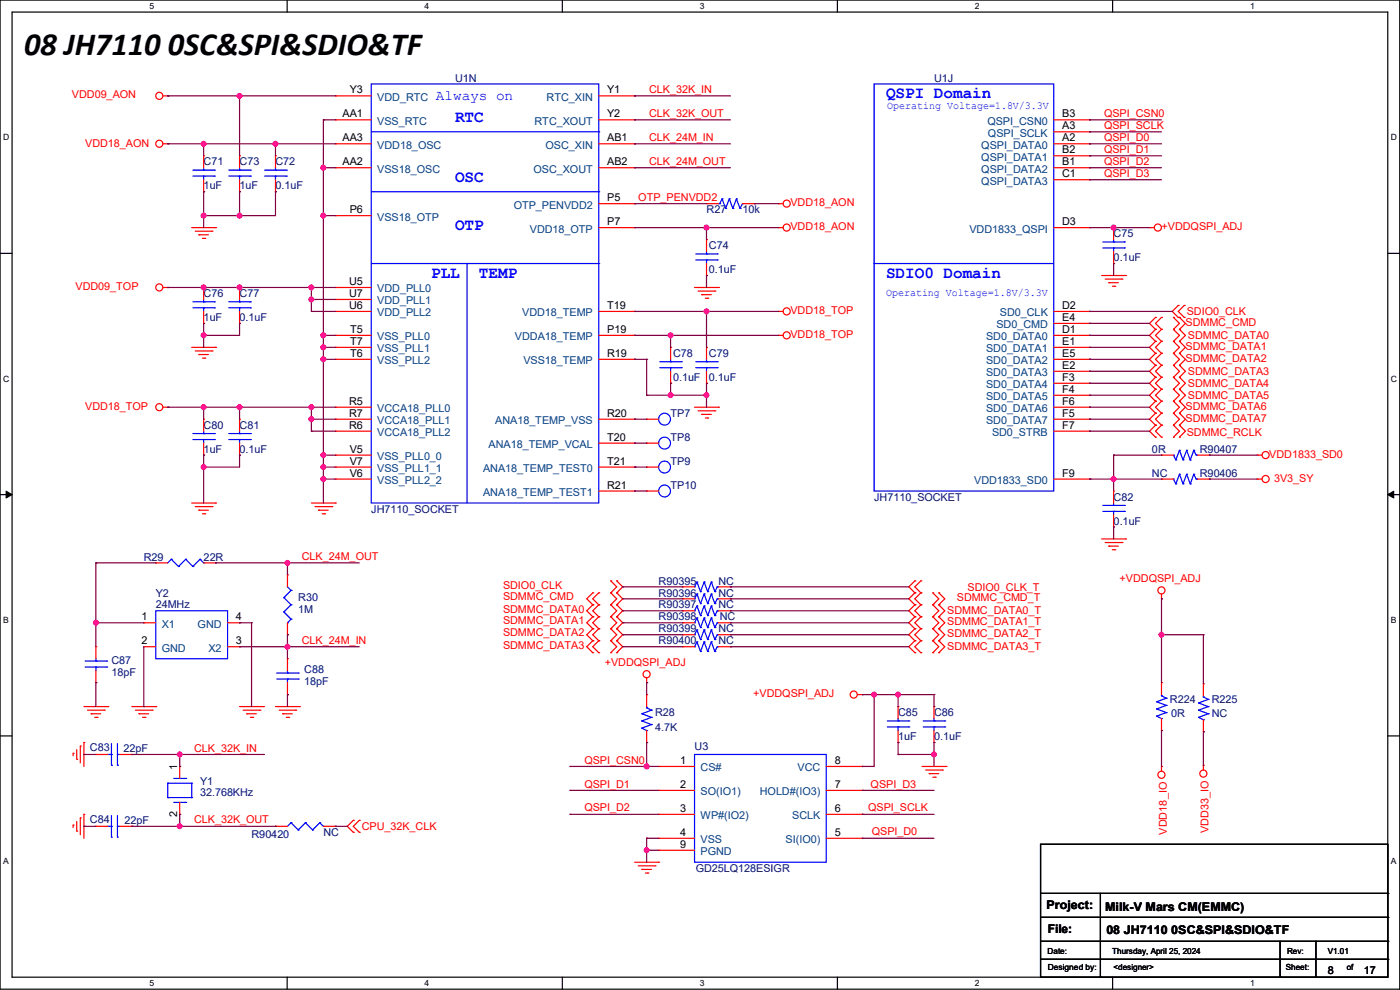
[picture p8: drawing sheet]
<svg xmlns="http://www.w3.org/2000/svg" width="297mm" height="210mm" viewBox="0 0 297 210" stroke-linecap="round" stroke-linejoin="round" font-family="sans-serif">
<path d="M0 0h296.9v209.8h-296.9zM2.6 2.6h291.8v204.7h-291.8z" fill="none" stroke="#000" stroke-width=".25"/>
<g fill="#fff">
<path d="M31.7 .3h1v2h-1z"/>
<path d="M31.7 207.5h1v2.1h-1z"/>
</g>
<path d="M60.9 0v2.6M60.9 207.3v2.5" fill="none" stroke="#000" stroke-width=".25"/>
<g fill="#fff">
<path d="M90.1 .3h1v2h-1z"/>
<path d="M90.1 207.5h1v2.1h-1z"/>
</g>
<path d="M119.3 0v2.6M119.3 207.3v2.5" fill="none" stroke="#000" stroke-width=".25"/>
<g fill="#fff">
<path d="M148.5 .3h1v2h-1z"/>
<path d="M148.5 207.5h1v2.1h-1z"/>
</g>
<path d="M177.7 0v2.6M177.7 207.3v2.5" fill="none" stroke="#000" stroke-width=".25"/>
<g fill="#fff">
<path d="M206.8 .3h1v2h-1z"/>
<path d="M206.8 207.5h1v2.1h-1z"/>
</g>
<path d="M236 0v2.6M236 207.3v2.5" fill="none" stroke="#000" stroke-width=".25"/>
<g fill="#fff">
<path d="M265.2 .3h1v2h-1z"/>
<path d="M265.2 207.5h1v2.1h-1z"/>
<path d="M.7 28.2h1.2v2h-1.2z"/>
<path d="M295 28.2h1.3v2h-1.3z"/>
<path d="M.7 79.3h1.2v2.1h-1.2z"/>
<path d="M295 79.3h1.3v2.1h-1.3z"/>
</g>
<path d="M0 53.7h2.6M294.4 53.7h2.5" fill="none" stroke="#000" stroke-width=".25"/>
<g fill="#fff">
<path d="M.7 130.5h1.2v2h-1.2z"/>
<path d="M295 130.5h1.2v2h-1.2z"/>
</g>
<path d="M0 104.9h2.6M294.4 104.9h2.5" fill="none" stroke="#000" stroke-width=".25"/>
<path d="M1.3 104.2l1.3 .7-1.3 .7zM294.4 104.9l1.3-.7v1.4z" fill="#000" stroke="#000" stroke-width=".21"/>
<g fill="#fff">
<path d="M.7 181.7h1.2v2h-1.2z"/>
<path d="M295 181.7h1.2v2h-1.2z"/>
</g>
<g fill="none" stroke="#000" stroke-width=".25">
<path d="M0 156.1h2.6M294.4 156.1h2.5M220.7 179.1h73.7v28.2h-73.7zM220.7 189.5h73.7M220.7 194.6h73.7M220.7 199.7h73.7M233.4 189.5v17.8M271.5 199.7v7.6M279.2 199.7v7.6M294.4 189.5h.1M294.4 194.6h.1M294.4 199.7h.1"/>
<path d="M220.7 203.5h73.7M233.4 207.3h.1M271.5 207.3h.1M279.2 207.3h.1M294.4 203.5h.1"/>
</g>
<g fill="none" stroke="#f00" stroke-width=".25">
<path d="M34.6 20.3h1M34.6 30.5h1M35.6 20.3h.1M35.6 30.5h.1M43.2 33h.1M43.2 33v2.6M43.2 38.1v2.6M50.8 33h.1M50.8 33v2.6M50.8 38.1v2.6M58.4 33h.1M58.4 33v2.6"/>
<path d="M58.4 38.1v2.6M71.1 20.3h.1M71.1 25.4h.1M71.1 35.6h.1M71.1 30.5h.1M71.1 20.3h7.7M71.1 30.5h7.7M71.1 25.4h7.7M71.1 35.6h7.7M127 20.3h7.6M127 30.5h7.6M127 25.4h7.6"/>
<path d="M127 35.6h7.6M134.6 20.3h.1M134.6 25.4h.1M134.6 30.5h.1M134.6 35.6h.1M223.5 30.5h7.7M223.5 25.4h7.7M223.5 35.6h7.7M223.5 28h7.7M223.5 33h7.7M223.5 38.1h7.7M231.2 30.5h.1"/>
<path d="M231.2 28h.1M231.2 35.6h.1M231.2 33h.1M231.2 25.4h.1M231.2 38.1h.1M40.7 48.3h5M41.4 49h3.6M42.2 49.8h.1M42.2 49.8h2M42.9 50.6h.6M43.2 40.7h.1M43.5 50.6h.1"/>
<path d="M45 49h.1M45.7 48.3h.1M50.8 40.7h.1M58.4 40.7h.1M71.1 45.7h.1M71.1 45.7h7.7M127 48.3h7.6M127 43.2h7.6M134.6 43.2h.1M134.6 48.3h.1M149.9 43.2h.1M149.9 50.8h.1"/>
<path d="M149.9 58.4h.1M149.9 43.2h2.5M149.9 50.8v2.6M149.9 55.9v2.5M157.5 43.2h2.5M160 43.2h.1M165.1 48.3h.1M165.1 43.2h.1M165.1 48.3h1M165.1 43.2h1M223.5 48.3h7.7M231.2 48.3h.1"/>
<path d="M233.7 58.4h5.1M234.5 59.2h3.5M235.2 60h.1M235.2 60h2.1M236.2 48.3h.1M236.2 55.9h.1M236.2 48.3v2.5M236.2 53.4v2.5M238 59.2h.1M238.8 58.4h.1M243.9 48.3h.1M243.9 48.3h1"/>
<path d="M34.6 61h1M35.6 61h.1M40.7 73.7h5M41.4 74.4h3.6M42.2 75.2h.1M42.2 75.2h2M42.9 76h.6M43.2 61h.1M43.2 68.6h.1M43.2 61v2.5M43.2 66.1v2.5M43.5 76h.1"/>
<path d="M45 74.4h.1M45.7 73.7h.1M50.8 61h.1M50.8 68.6h.1M50.8 61v2.5M50.8 66.1v2.5M71.1 71.1h.1M71.1 76.2h.1M71.1 73.7h.1M71.1 61h.1M71.1 66.1h.1M71.1 63.5h.1"/>
<path d="M71.1 61h7.7M71.1 73.7h7.7M71.1 71.1h7.7M71.1 66.1h7.7M71.1 76.2h7.7M71.1 63.5h7.7M127 71.1h7.6M127 66.1h7.6M127 76.2h7.6M134.6 71.1h.1M134.6 76.2h.1M134.6 66.1h.1"/>
<path d="M142.3 73.7h.1M142.3 73.7v2.5M142.3 78.8v2.5M147.3 61h5.1M148.1 61.7h3.6M148.9 62.5h.1M148.9 62.5h2M149.6 63.3h.5M149.9 73.7h.1M149.9 73.7v2.5M149.9 78.8v2.5M150.1 63.3h.1"/>
<path d="M151.7 61.7h.1M152.4 61h.1M165.1 71.1h.1M165.1 66.1h.1M165.1 71.1h1M165.1 66.1h1M223.5 73.7h7.7M223.5 71.1h7.7M223.5 66.1h7.7M223.5 76.2h7.7M223.5 78.8h7.7M223.5 68.6h7.7"/>
<path d="M231.2 71.1h.1M231.2 66.1h.1M231.2 73.7h.1M231.2 78.8h.1M231.2 68.6h.1M231.2 76.2h.1M236 60.7h.5M236.5 60.7h.1M245.1 69.9h.1M245.1 72.4h.1M245.1 75h.1M245.1 77.5h.1"/>
<path d="M245.1 67.3h.1M245.1 69.9l-1.2 1.2 1.2 1.3M245.1 77.5l-1.2 1.3 1.2 1.2M245.1 72.4l-1.2 1.3 1.2 1.3M245.1 75l-1.2 1.2 1.2 1.3M245.1 67.3l-1.2 1.3 1.2 1.3M246.4 72.4h.1M246.4 69.9h.1M246.4 75h.1M246.4 77.5h.1M246.4 67.3h.1M246.4 69.9l-1.3 1.2 1.3 1.3"/>
<path d="M246.4 75l-1.3 1.2 1.3 1.3M246.4 72.4l-1.3 1.3 1.3 1.3M246.4 77.5l-1.3 1.3 1.3 1.2M246.4 67.3l-1.3 1.3 1.3 1.3M248.9 72.4h.1M248.9 69.9h.1M248.9 75h.1M248.9 77.5h.1M248.9 67.3h.1M248.9 75l1.3 1.2-1.3 1.3M248.9 69.9l1.3 1.2-1.3 1.3M248.9 77.5l1.3 1.3-1.3 1.2"/>
<path d="M248.9 67.3l1.3 1.3-1.3 1.3M248.9 72.4l1.3 1.3-1.3 1.3M250 67.3h.1M250 64.8h.1M250 64.8l-1.3 1.3 1.3 1.2M250.2 72.4h.1M250.2 69.9h.1M250.2 75h.1M250.2 77.5h.1M250.2 67.3h.1M250.2 77.5l1.3 1.3-1.3 1.2M250.2 69.9l1.3 1.2-1.3 1.3"/>
<path d="M250.2 72.4l1.3 1.3-1.3 1.3M250.2 67.3l1.3 1.3-1.3 1.3M250.2 75l1.3 1.2-1.3 1.3M251.2 64.8h.1M251.2 67.3h.1M251.2 64.8l-1.2 1.3 1.2 1.2M34.6 86.4h1M35.6 86.4h.1M43.2 88.9h.1M43.2 96.5h.1M43.2 88.9v2.6M43.2 94v2.5"/>
<path d="M50.8 88.9h.1M50.8 96.5h.1M50.8 88.9v2.6M50.8 94v2.5M71.1 86.4h.1M71.1 91.5h.1M71.1 88.9h.1M71.1 96.5h.1M71.1 99.1h.1M71.1 86.4h7.7M71.1 96.5h7.7M71.1 91.5h7.7"/>
<path d="M71.1 88.9h7.7M71.1 99.1h7.7M127 88.9h7.6M127 94h7.6M127 99.1h7.6M134.6 88.9h.1M134.6 94h.1M134.6 99.1h.1M137.2 94h.1M137.2 99.1h.1M137.2 88.9h.1M137.2 88.9h2.5"/>
<path d="M137.2 94h2.5M137.2 99.1h2.5M142.3 81.3h.1M147.3 86.4h5.1M148.1 87.1h3.6M148.9 87.9h.1M148.9 87.9h2M149.6 88.7h.5M149.9 81.3h.1M150.1 88.7h.1M151.7 87.1h.1M152.4 86.4h.1"/>
<path d="M223.5 86.4h7.7M223.5 91.5h7.7M223.5 88.9h7.7M223.5 81.3h7.7M223.5 83.8h7.7M231.2 81.3h.1M231.2 83.8h.1M231.2 88.9h.1M231.2 86.4h.1M231.2 91.5h.1M245.1 82.6h.1M245.1 85.1h.1"/>
<path d="M245.1 80h.1M245.1 87.7h.1M245.1 90.2h.1M245.1 92.7h.1M245.1 80l-1.2 1.3 1.2 1.3M245.1 82.6l-1.2 1.2 1.2 1.3M245.1 90.2l-1.2 1.3 1.2 1.2M245.1 87.7l-1.2 1.2 1.2 1.3M245.1 85.1l-1.2 1.3 1.2 1.3M246.4 85.1h.1M246.4 82.6h.1M246.4 80h.1"/>
<path d="M246.4 87.7h.1M246.4 90.2h.1M246.4 92.7h.1M246.4 96.5h.1M246.4 96.5h2.5M246.4 80l-1.3 1.3 1.3 1.3M246.4 82.6l-1.3 1.2 1.3 1.3M246.4 87.7l-1.3 1.2 1.3 1.3M246.4 85.1l-1.3 1.3 1.3 1.3M246.4 90.2l-1.3 1.3 1.3 1.2M248.9 85.1h.1M248.9 82.6h.1"/>
<path d="M248.9 80h.1M248.9 87.7h.1M248.9 90.2h.1M248.9 92.7h.1M248.9 80l1.3 1.3-1.3 1.3M248.9 87.7l1.3 1.2-1.3 1.3M248.9 82.6l1.3 1.2-1.3 1.3M248.9 85.1l1.3 1.3-1.3 1.3M248.9 90.2l1.3 1.3-1.3 1.2M250.2 85.1h.1M250.2 82.6h.1M250.2 80h.1"/>
<path d="M250.2 87.7h.1M250.2 90.2h.1M250.2 92.7h.1M250.2 80l1.3 1.3-1.3 1.3M250.2 82.6l1.3 1.2-1.3 1.3M250.2 90.2l1.3 1.3-1.3 1.2M250.2 87.7l1.3 1.2-1.3 1.3M250.2 85.1l1.3 1.3-1.3 1.3M254 96.5h2.6M256.6 96.5h.1M266.7 96.5h.1M266.7 96.5h1"/>
<path d="M33 119.4h.1M33 119.4h2.6M40.7 106.7h5M41.4 107.5h3.6M42.2 108.2h.1M42.2 108.2h2M42.9 109h.6M43.2 119.4h2.5M43.5 109h.1M45 107.5h.1M45.7 106.7h.1M45.7 119.4h.1"/>
<path d="M66.1 106.7h5M66.8 107.5h3.6M67.6 108.2h.1M67.6 108.2h2M68.3 109h.6M68.9 109h.1M70.4 107.5h.1M71.1 106.7h.1M71.1 101.6h.1M71.1 101.6h7.7M127 104.2h7.6M134.6 104.2h.1"/>
<path d="M137.2 104.2h.1M137.2 104.2h2.5M223.5 101.6h7.7M231.2 101.6h.1M233.7 114.3h5.1M234.5 115.1h3.5M235.2 115.8h.1M235.2 115.8h2.1M236 116.6h.5M236.2 104.2h.1M236.2 111.8h.1M236.2 104.2v2.5"/>
<path d="M236.2 109.2v2.6M236.5 116.6h.1M238 115.1h.1M238.8 114.3h.1M246.4 101.6h.1M246.4 101.6h2.5M254 101.6h2.6M256.6 101.6h.1M266.7 101.6h.1M266.7 101.6h1M20.3 137.2h.1M20.3 137.2v2.5"/>
<path d="M30.5 132.1h.1M30.5 137.2h.1M30.5 132.1h2.5M30.5 137.2h2.5M48.3 132.1h2.5M48.3 137.2h2.5M50.8 137.2h.1M50.8 132.1h.1M61 139.7h.1M61 121.9h.1M61 134.6h.1M61 121.9v2.6"/>
<path d="M61 132.1v2.5M61 139.7v2.6M125.8 130.8h.1M125.8 128.3h.1M125.8 133.4h.1M125.8 135.9h.1M125.8 138.5h.1M125.8 125.8h.1M125.8 130.8l-1.3 1.3 1.3 1.3M125.8 135.9l-1.3 1.3 1.3 1.3M125.8 128.3l-1.3 1.3 1.3 1.2M125.8 125.8l-1.3 1.2 1.3 1.3"/>
<path d="M125.8 133.4l-1.3 1.2 1.3 1.3M127 130.8h.1M127 128.3h.1M127 133.4h.1M127 135.9h.1M127 138.5h.1M127 125.8h.1M127 128.3l-1.2 1.3 1.2 1.2M127 133.4l-1.2 1.2 1.2 1.3M127 135.9l-1.2 1.3 1.2 1.3M127 125.8l-1.2 1.2 1.2 1.3M127 130.8l-1.2 1.3 1.2 1.3"/>
<path d="M129.6 123.2h.1M129.6 125.8h.1M129.6 130.8h.1M129.6 128.3h.1M129.6 133.4h.1M129.6 135.9h.1M129.6 138.5h.1M129.6 123.2l1.2 1.3-1.2 1.3M129.6 128.3l1.2 1.3-1.2 1.2M129.6 133.4l1.2 1.2-1.2 1.3M129.6 130.8l1.2 1.3-1.2 1.3M129.6 125.8l1.2 1.2-1.2 1.3"/>
<path d="M129.6 135.9l1.2 1.3-1.2 1.3M130.8 125.8h.1M130.8 123.2h.1M130.8 128.3h.1M130.8 130.8h.1M130.8 133.4h.1M130.8 135.9h.1M130.8 138.5h.1M130.8 123.2l1.3 1.3-1.3 1.3M130.8 128.3l1.3 1.3-1.3 1.2M130.8 130.8l1.3 1.3-1.3 1.3M130.8 133.4l1.3 1.2-1.3 1.3"/>
<path d="M130.8 125.8l1.3 1.2-1.3 1.3M130.8 135.9l1.3 1.3-1.3 1.3M144.8 134.6h.1M144.8 129.6h.1M144.8 124.5h.1M144.8 137.2h.1M144.8 132.1h.1M144.8 127h.1M144.8 134.6h2.5M144.8 129.6h2.5M144.8 124.5h2.5M144.8 132.1h2.5"/>
<path d="M144.8 137.2h2.5M144.8 127h2.5M152.4 134.6h2.6M152.4 129.6h2.6M152.4 124.5h2.6M152.4 132.1h2.6M152.4 137.2h2.6M152.4 127h2.6M155 134.6h.1M155 129.6h.1M155 124.5h.1M155 137.2h.1"/>
<path d="M155 132.1h.1M155 127h.1M194.1 123.2h.1M194.1 125.8h.1M194.1 128.3h.1M194.1 130.8h.1M194.1 133.4h.1M194.1 135.9h.1M194.1 138.5h.1M194.1 123.2l-1.3 1.3 1.3 1.3M194.1 128.3l-1.3 1.3 1.3 1.2M194.1 135.9l-1.3 1.3 1.3 1.3"/>
<path d="M194.1 130.8l-1.3 1.3 1.3 1.3M194.1 133.4l-1.3 1.2 1.3 1.3M194.1 125.8l-1.3 1.2 1.3 1.3M195.3 125.8h.1M195.3 123.2h.1M195.3 130.8h.1M195.3 128.3h.1M195.3 133.4h.1M195.3 135.9h.1M195.3 138.5h.1M195.3 123.2l-1.2 1.3 1.2 1.3M195.3 128.3l-1.2 1.3 1.2 1.2"/>
<path d="M195.3 133.4l-1.2 1.2 1.2 1.3M195.3 130.8l-1.2 1.3 1.2 1.3M195.3 135.9l-1.2 1.3 1.2 1.3M195.3 125.8l-1.2 1.2 1.2 1.3M197.9 130.8h.1M197.9 128.3h.1M197.9 133.4h.1M197.9 135.9h.1M197.9 138.5h.1M197.9 125.8h.1M197.9 128.3l1.3 1.3-1.3 1.2M197.9 133.4l1.3 1.2-1.3 1.3"/>
<path d="M197.9 135.9l1.3 1.3-1.3 1.3M197.9 125.8l1.3 1.2-1.3 1.3M197.9 130.8l1.3 1.3-1.3 1.3M199.2 130.8h.1M199.2 128.3h.1M199.2 133.4h.1M199.2 135.9h.1M199.2 138.5h.1M199.2 125.8h.1M199.2 130.8l1.2 1.3-1.2 1.3M199.2 135.9l1.2 1.3-1.2 1.3M199.2 128.3l1.2 1.3-1.2 1.2"/>
<path d="M199.2 125.8l1.2 1.2-1.2 1.3M199.2 133.4l1.2 1.2-1.2 1.3M246.4 127h.1M246.4 126v1M15.5 159.8h.1M15.5 159.8v.5M16.3 159v2.1M17 158.3h.1M17 158.3v3.5M17.8 157.5h.1M17.8 149.9h5.1M17.8 157.5v5.1"/>
<path d="M18.6 150.6h3.5M19.3 151.4h.1M19.3 151.4h2.1M20.1 152.2h.5M20.3 144.8h.1M20.3 142.3v2.5M20.6 152.2h.1M22.1 150.6h.1M22.9 149.9h.1M28 149.9h5M28.7 150.6h3.6M29.5 151.4h.1"/>
<path d="M29.5 151.4h2M30.2 152.2h.6M30.8 152.2h.1M32.3 150.6h.1M33 149.9h.1M50.8 149.9h5.1M51.6 150.6h3.5M52.3 151.4h.1M52.3 151.4h2.1M53.1 152.2h.5M53.6 152.2h.1M55.1 150.6h.1"/>
<path d="M55.9 149.9h.1M58.4 149.9h5.1M59.2 150.6h3.6M60 151.4h.1M60 151.4h2M60.7 152.2h.5M61 147.3h.1M61 144.8v2.5M61.2 152.2h.1M62.8 150.6h.1M63.5 149.9h.1M137.2 144.8h.1"/>
<path d="M137.2 157.5h.1M137.2 147.3h.1M137.2 143.8v1M137.2 147.3v2.6M137.2 155v2.5M181.9 147.3h1M182.9 147.3h.1M190.5 149.9h.1M190.5 157.5h.1M190.5 149.9v2.5M190.5 155v2.5M198.1 149.9h.1"/>
<path d="M198.1 157.5h.1M198.1 149.9v2.5M198.1 155v2.5M246.4 155h.1M246.4 144.8h.1M246.4 144.8v2.5M246.4 152.4v2.6M255.3 155.2h.1M255.3 145.1h.1M255.3 145.1v2.5M255.3 152.7v2.5M15.5 175h.1"/>
<path d="M15.5 175v.5M16.3 161.1h.1M16.3 176.3h.1M16.3 174.3v2M17 173.5h.1M17 173.5v3.6M17.8 172.7h.1M17.8 172.7v5.1M20.3 160h.1M20.3 175.3h.1M20.3 160h2.6M20.3 175.3h2.6"/>
<path d="M25.4 160h2.6M25.4 175.3h2.6M28 160h.1M28 175.3h.1M38.1 162.6h.1M38.1 172.7h.1M38.1 162.6v2.5M38.1 170.2v2.5M58.4 175.3h.1M58.4 175.3h2.6M68.6 175.3h2.5M71.1 175.3h.1"/>
<path d="M75 176.6h.1M75 174h.1M75 174l-1.3 1.3 1.3 1.3M76.2 174h.1M76.2 176.6h.1M76.2 174l-1.2 1.3 1.2 1.3M139.7 162.6h.1M139.7 167.7h.1M139.7 172.7h.1M139.7 177.8h.1M139.7 162.6h7.6M139.7 167.7h7.6"/>
<path d="M139.7 172.7h7.6M139.7 177.8h7.6M175.3 162.6h7.6M175.3 167.7h7.6M175.3 172.7h7.6M175.3 177.8h7.6M182.9 177.8h.1M182.9 172.7h.1M182.9 167.7h.1M182.9 162.6h.1M195.6 162.6h5.1M196.4 163.3h3.5"/>
<path d="M197.1 164.1h.1M197.1 164.1h2.1M197.9 164.9h.5M198.4 164.9h.1M199.9 163.3h.1M200.7 162.6h.1M246.4 162.6h.1M246.4 162.6v1M255.3 162.3h.1M255.3 162.3v1M134.6 182.9h5.1M135.4 183.7h3.6"/>
<path d="M136.2 184.4h.1M136.2 184.4h2M136.9 185.2h.5M137.4 185.2h.1M139 183.7h.1M139.7 182.9h.1M139.7 180.4h.1M139.7 180.4h7.6"/>
<circle cx="33.8" cy="20.3" r=".75"/>
<circle cx="33.8" cy="30.5" r=".75"/>
<circle cx="166.9" cy="48.3" r=".75"/>
<circle cx="166.9" cy="43.2" r=".75"/>
<circle cx="245.6" cy="48.3" r=".75"/>
<circle cx="33.8" cy="61" r=".75"/>
<circle cx="166.9" cy="66.1" r=".75"/>
<circle cx="166.9" cy="71.1" r=".75"/>
<circle cx="33.8" cy="86.4" r=".75"/>
<circle cx="268.5" cy="96.5" r=".75"/>
<circle cx="268.5" cy="101.6" r=".75"/>
<circle cx="246.4" cy="125.2" r=".75"/>
<circle cx="137.2" cy="143" r=".75"/>
<circle cx="181.1" cy="147.3" r=".75"/>
<circle cx="246.4" cy="164.3" r=".75"/>
<circle cx="255.3" cy="164.1" r=".75"/>
</g>
<g fill="none" stroke="#00f" stroke-width=".25">
<path d="M78.8 17.8h48.2v88.9h-48.2zM185.4 17.8h38.1v86.4h-38.1zM40.9 37.4h4.6M40.9 36.1h4.6M43.2 36.1h.1M43.2 37.4h.1M43.2 35.6v.5M43.2 37.4v.7M45.5 37.4h.1M45.5 36.1h.1M48.5 37.4h4.6M48.5 36.1h4.6"/>
<path d="M50.8 36.1h.1M50.8 37.4h.1M50.8 35.6v.5M50.8 37.4v.7M53.1 37.4h.1M53.1 36.1h.1M56.2 37.4h4.5M56.2 36.1h4.5M58.4 36.1h.1M58.4 37.4h.1M58.4 35.6v.5M58.4 37.4v.7"/>
<path d="M60.7 37.4h.1M60.7 36.1h.1M78.8 28h48.2M127 28h.1M78.8 40.7h48.2M78.8 55.9h48.2M99.1 55.9h.1M99.1 55.9v50.8M127 40.7h.1M127 55.9h.1M147.6 55.1h4.6M147.6 53.9h4.6"/>
<path d="M149.9 53.9h.1M149.9 55.1h.1M149.9 53.4v.5M149.9 55.1v.8M152.2 55.1h.1M152.2 53.9h.1M152.4 43.2h.3M152.7 43.2h.1M153.2 42.2h.1M153.2 42.2l-.5 1M153.2 42.2l.7 2M153.9 44.2h.1"/>
<path d="M154.7 42.2h.1M154.7 42.2l-.8 2M154.7 42.2l.8 2M155.5 44.2h.1M156.2 42.2h.1M156.2 42.2l-.7 2M156.2 42.2l.8 2M157 44.2h.1M157.5 43.2h.1M157.5 43.2l-.5 1M185.4 55.9h.1M185.4 55.9h38.1"/>
<path d="M234 52.6h4.5M234 51.3h4.5M236.2 51.3h.1M236.2 52.6h.1M236.2 50.8v.5M236.2 52.6v.8M238.5 52.6h.1M238.5 51.3h.1M40.9 65.3h4.6M40.9 64h4.6M43.2 64h.1M43.2 65.3h.1"/>
<path d="M43.2 63.5v.5M43.2 65.3v.8M45.5 65.3h.1M45.5 64h.1M48.5 65.3h4.6M48.5 64h4.6M50.8 64h.1M50.8 65.3h.1M50.8 63.5v.5M50.8 65.3v.8M53.1 65.3h.1M53.1 64h.1"/>
<path d="M140 78h4.5M140 76.7h4.5M142.3 76.7h.1M142.3 78h.1M142.3 76.2v.5M142.3 78v.8M144.5 78h.1M144.5 76.7h.1M147.6 78h4.6M147.6 76.7h4.6M149.9 76.7h.1M149.9 78h.1"/>
<path d="M149.9 76.2v.5M149.9 78v.8M152.2 78h.1M152.2 76.7h.1M40.9 93.2h4.6M40.9 92h4.6M43.2 92h.1M43.2 93.2h.1M43.2 91.5v.5M43.2 93.2v.8M45.5 93.2h.1M45.5 92h.1"/>
<path d="M48.5 93.2h4.6M48.5 92h4.6M50.8 92h.1M50.8 93.2h.1M50.8 91.5v.5M50.8 93.2v.8M53.1 93.2h.1M53.1 92h.1M248.9 96.5h.1M248.9 96.5l.5 1.1M249.4 97.6h.1M250.2 95.5h.1"/>
<path d="M250.2 95.5l.8 2.1M250.2 95.5l-.8 2.1M251 97.6h.1M251.7 95.5h.1M251.7 95.5l.8 2.1M251.7 95.5l-.7 2.1M252.5 97.6h.1M253.3 95.5h.1M253.3 95.5l.5 1M253.3 95.5l-.8 2.1M253.8 96.5h.1M253.8 96.5h.2"/>
<path d="M36.3 118.6h.1M36.3 118.6l-.7 .8M36.3 118.6l1.6 1.6M39.4 118.6h.1M39.4 118.6l-1.5 1.6M39.4 118.6l1.5 1.6M42.4 118.6h.1M42.4 118.6l-1.5 1.6M42.4 118.6l.8 .8M43.2 119.4h.1M234 108.5h4.5M234 107.2h4.5"/>
<path d="M236.2 107.2h.1M236.2 108.5h.1M236.2 106.7v.5M236.2 108.5v.7M238.5 108.5h.1M238.5 107.2h.1M248.9 101.6h.1M248.9 101.6l.5 1M249.4 102.6h.1M250.2 100.6h.1M250.2 100.6l.8 2M250.2 100.6l-.8 2"/>
<path d="M251 102.6h.1M251.7 100.6h.1M251.7 100.6l.8 2M251.7 100.6l-.7 2M252.5 102.6h.1M253.3 100.6h.1M253.3 100.6l.5 1M253.3 100.6l-.8 2M253.8 101.6h.1M253.8 101.6h.2M20.3 139.7v.5M33 129.6h15.3v10.1h-15.3z"/>
<path d="M37.9 120.2h.1M40.9 120.2h.1M60.2 126.8h.1M60.2 129.8h.1M60.2 126.8l1.5 1.5M60.2 129.8l1.5 1.5M61 132.1h.1M61 124.5l.7 .7M61.7 125.2h.1M61.7 128.3h.1M61.7 131.3h.1M61.7 125.2l-1.5 1.6"/>
<path d="M61.7 128.3l-1.5 1.5M61.7 131.3l-.7 .8M147.3 134.6h.1M147.3 129.6h.1M147.3 124.5h.1M147.3 137.2h.1M147.3 132.1h.1M147.3 127h.1M147.8 133.6h.1M147.8 128.5h.1M147.8 123.5h.1M147.8 136.2h.1"/>
<path d="M147.8 131.1h.1M147.8 126h.1M147.8 133.6l.8 2.1M147.8 133.6l-.5 1M147.8 128.5l.8 2.1M147.8 128.5l-.5 1.1M147.8 123.5l.8 2M147.8 123.5l-.5 1M147.8 136.2l.8 2M147.8 136.2l-.5 1M147.8 131.1l.8 2M147.8 131.1l-.5 1"/>
<path d="M147.8 126l.8 2M147.8 126l-.5 1M148.6 135.7h.1M148.6 130.6h.1M148.6 125.5h.1M148.6 138.2h.1M148.6 133.1h.1M148.6 128h.1M149.4 133.6h.1M149.4 128.5h.1M149.4 123.5h.1M149.4 136.2h.1"/>
<path d="M149.4 131.1h.1M149.4 126h.1M149.4 133.6l.7 2.1M149.4 133.6l-.8 2.1M149.4 128.5l.7 2.1M149.4 128.5l-.8 2.1M149.4 123.5l.7 2M149.4 123.5l-.8 2M149.4 136.2l.7 2M149.4 136.2l-.8 2M149.4 131.1l.7 2M149.4 131.1l-.8 2"/>
<path d="M149.4 126l.7 2M149.4 126l-.8 2M150.1 135.7h.1M150.1 130.6h.1M150.1 125.5h.1M150.1 138.2h.1M150.1 133.1h.1M150.1 128h.1M150.9 133.6h.1M150.9 128.5h.1M150.9 123.5h.1M150.9 136.2h.1"/>
<path d="M150.9 131.1h.1M150.9 126h.1M150.9 133.6l.8 2.1M150.9 133.6l-.8 2.1M150.9 128.5l.8 2.1M150.9 128.5l-.8 2.1M150.9 123.5l.8 2M150.9 123.5l-.8 2M150.9 136.2l.8 2M150.9 136.2l-.8 2M150.9 131.1l.8 2M150.9 131.1l-.8 2"/>
<path d="M150.9 126l.8 2M150.9 126l-.8 2M151.7 135.7h.1M151.7 130.6h.1M151.7 125.5h.1M151.7 138.2h.1M151.7 133.1h.1M151.7 128h.1M152.2 134.6h.1M152.2 129.6h.1M152.2 124.5h.1M152.2 137.2h.1"/>
<path d="M152.2 132.1h.1M152.2 127h.1M152.2 134.6l-.5 1.1M152.2 134.6h.2M152.2 129.6l-.5 1M152.2 129.6h.2M152.2 124.5l-.5 1M152.2 124.5h.2M152.2 137.2l-.5 1M152.2 137.2h.2M152.2 132.1l-.5 1M152.2 132.1h.2"/>
<path d="M152.2 127l-.5 1M152.2 127h.2M18.1 141.5h4.5M18.1 140.2h4.5M20.3 140.2h.1M20.3 141.5h.1M20.3 141.5v.8M22.6 141.5h.1M22.6 140.2h.1M23.6 157.8v4.5M24.9 157.8v4.5M58.7 144h4.6"/>
<path d="M58.7 142.8h4.6M61 142.8h.1M61 144h.1M61 142.3v.5M61 144v.8M63.3 144h.1M63.3 142.8h.1M136.2 151.4h.1M136.2 152.9h.1M136.2 154.5h.1M136.2 151.4l2 .8M136.2 152.9l2 .8"/>
<path d="M136.2 154.5l1 .5M137.2 155h.1M137.2 150.1h.1M137.2 150.1l1 .5M137.2 149.9v.2M138.2 150.6h.1M138.2 152.2h.1M138.2 153.7h.1M138.2 150.6l-2 .8M138.2 152.2l-2 .7M138.2 153.7l-2 .8M188.2 154.2h4.6"/>
<path d="M188.2 152.9h4.6M190.5 152.9h.1M190.5 154.2h.1M190.5 152.4v.5M190.5 154.2v.8M192.8 154.2h.1M192.8 152.9h.1M195.9 154.2h4.5M195.9 152.9h4.5M198.1 152.9h.1M198.1 154.2h.1M198.1 152.4v.5"/>
<path d="M198.1 154.2v.8M200.4 154.2h.1M200.4 152.9h.1M245.4 148.9h.1M245.4 150.4h.1M245.4 151.9h.1M245.4 148.9l2 .7M245.4 150.4l2 .8M245.4 151.9l1 .5M246.4 152.4h.1M246.4 147.6h.1M246.4 147.6l1 .5"/>
<path d="M246.4 147.3v.3M247.4 148.1h.1M247.4 149.6h.1M247.4 151.2h.1M247.4 148.1l-2 .8M247.4 149.6l-2 .8M247.4 151.2l-2 .7M254.3 149.1h.1M254.3 150.6h.1M254.3 152.2h.1M254.3 149.1l2 .8M254.3 150.6l2 .8"/>
<path d="M254.3 152.2l1 .5M255.3 152.7h.1M255.3 147.8h.1M255.3 147.8l1 .6M255.3 147.6v.2M256.3 148.4h.1M256.3 149.9h.1M256.3 151.4h.1M256.3 148.4l-2 .7M256.3 149.9l-2 .7M256.3 151.4l-2 .8M22.9 160h.7"/>
<path d="M22.9 175.3h.7M23.6 162.3h.1M23.6 160h.1M23.6 177.6h.1M23.6 175.3h.1M23.6 173v4.6M24.9 160h.1M24.9 162.3h.1M24.9 175.3h.1M24.9 177.6h.1M24.9 160h.5M24.9 173v4.6"/>
<path d="M24.9 175.3h.5M35.6 169.2h.1M35.6 166.1h.1M35.6 166.1h5.1M35.6 169.2h5.1M35.6 166.1v3.1M36.9 165.1h2.5M36.9 170.2h2.5M39.4 165.1h.1M39.4 170.2h.1M40.7 166.1h.1M40.7 169.2h.1"/>
<path d="M40.7 166.1v3.1M61.7 174.5h.1M61.7 174.5l-.7 .8M61.7 174.5l1.6 1.5M63.3 176h.1M64.8 174.5h.1M64.8 174.5l-1.5 1.5M64.8 174.5l1.5 1.5M66.3 176h.1M67.8 174.5h.1M67.8 174.5l-1.5 1.5M67.8 174.5l.8 .8"/>
<path d="M68.6 175.3h.1M147.3 160h28v22.9h-28z"/>
<circle cx="141" cy="88.9" r="1.26"/>
<circle cx="141" cy="94" r="1.26"/>
<circle cx="141" cy="99.1" r="1.26"/>
<circle cx="141" cy="104.2" r="1.26"/>
</g>
<g fill="none" stroke="#800040" stroke-width=".25">
<path d="M35.6 20.3h.1M35.6 30.5h.1M35.6 30.5h35.5M35.6 20.3h35.5M43.2 30.5h.1M43.2 30.5v2.5M50.8 20.3h.1M50.8 20.3v12.7M58.4 30.5h.1M58.4 30.5v2.5M68.6 35.6h.1M68.6 25.4h.1"/>
<path d="M68.6 35.6h2.5M68.6 25.4h2.5M68.6 25.4v81.3M134.6 35.6h.1M134.6 30.5h.1M134.6 25.4h.1M134.6 20.3h.1M134.6 35.6h20.4M134.6 30.5h20.4M134.6 25.4h20.4M134.6 20.3h20.4M231.2 25.4h.1"/>
<path d="M231.2 28h.1M231.2 30.5h.1M231.2 33h.1M231.2 35.6h.1M231.2 38.1h.1M231.2 35.6h15.2M231.2 30.5h15.2M231.2 25.4h15.2M231.2 28h15.2M231.2 33h15.2M231.2 38.1h15.2M43.2 40.7h.1"/>
<path d="M43.2 45.7h.1M43.2 40.7v7.6M50.8 40.7h.1M50.8 45.7h.1M50.8 40.7v5M58.4 40.7h.1M58.4 40.7v5h-15.2M68.6 45.7h.1M68.6 45.7h2.5M134.6 43.2h.1M134.6 48.3h.1M134.6 43.2h15.3"/>
<path d="M134.6 48.3h30.5M149.9 58.4h.1M149.9 48.3h.1M149.9 48.3v2.5M149.9 58.4v2.6M160 43.2h.1M160 43.2h5.1M231.2 48.3h.1M231.2 48.3h12.7M236.2 55.9h.1M236.2 48.3h.1M236.2 55.9v2.5"/>
<path d="M35.6 61h.1M35.6 61h35.5M43.2 68.6h.1M43.2 61h.1M43.2 71.1h.1M43.2 68.6v5.1M50.8 68.6h.1M50.8 61h.1M50.8 68.6v2.5h-7.6M66.1 66.1h.1M66.1 61h.1M66.1 63.5h.1"/>
<path d="M66.1 66.1h5M66.1 61v5.1M66.1 63.5h5M68.6 76.2h.1M68.6 73.7h.1M68.6 71.1h.1M68.6 76.2h2.5M68.6 73.7h2.5M68.6 71.1h2.5M134.6 66.1h.1M134.6 76.2h.1M134.6 71.1h.1"/>
<path d="M134.6 76.2h2.6M134.6 71.1h30.5M134.6 66.1h30.5M137.2 76.2h.1M137.2 76.2v7.6M142.3 71.1h.1M142.3 71.1v2.6M149.9 66.1h.1M149.9 66.1v7.6M231.2 66.1h.1M231.2 68.6h.1M231.2 71.1h.1"/>
<path d="M231.2 73.7h.1M231.2 76.2h.1M231.2 78.8h.1M231.2 76.2h12.7M231.2 73.7h12.7M231.2 71.1h12.7M231.2 66.1h17.5M231.2 68.6h12.7M231.2 78.8h12.7M35.6 86.4h.1M35.6 86.4h35.5M43.2 96.5h.1"/>
<path d="M43.2 86.4h.1M43.2 99.1h.1M43.2 86.4v2.5M43.2 96.5v10.2M50.8 96.5h.1M50.8 86.4h.1M50.8 96.5v2.6h-7.6M50.8 86.4v2.5M66.1 91.5h.1M66.1 86.4h.1M66.1 88.9h.1M66.1 86.4v5.1"/>
<path d="M66.1 91.5h5M66.1 88.9h5M68.6 99.1h.1M68.6 96.5h.1M68.6 99.1h2.5M68.6 96.5h2.5M134.6 88.9h.1M134.6 94h.1M134.6 99.1h.1M134.6 99.1h2.6M134.6 88.9h2.6M134.6 94h2.6"/>
<path d="M137.2 83.8h.1M137.2 83.8h12.7M142.3 81.3h.1M142.3 83.8h.1M142.3 81.3v2.5M149.9 81.3h.1M149.9 83.8h.1M149.9 81.3v5.1M231.2 81.3h.1M231.2 83.8h.1M231.2 86.4h.1M231.2 88.9h.1"/>
<path d="M231.2 91.5h.1M231.2 86.4h12.7M231.2 91.5h12.7M231.2 88.9h12.7M231.2 81.3h12.7M231.2 83.8h12.7M236.2 96.5h.1M236.2 96.5h10.2M236.2 96.5v7.7M256.6 96.5h.1M256.6 96.5h10.1M20.3 119.4h.1"/>
<path d="M20.3 119.4v17.8M20.3 119.4h12.7M45.7 119.4h.1M45.7 119.4h30.5M61 119.4h.1M61 119.4v2.5M68.6 101.6h.1M68.6 101.6h2.5M134.6 104.2h.1M134.6 104.2h2.6M231.2 101.6h.1M231.2 101.6h15.2"/>
<path d="M236.2 111.8h.1M236.2 101.6h.1M236.2 111.8v2.5M256.6 101.6h.1M256.6 101.6h10.1M20.3 132.1h.1M20.3 132.1h10.2M30.5 137.2v12.7M50.8 132.1h.1M50.8 137.2h.1M50.8 132.1h2.6M50.8 137.2h25.4"/>
<path d="M53.4 132.1h.1M53.4 132.1v17.8M61 134.6h.1M61 137.2h.1M61 134.6v5.1M132.1 134.6h.1M132.1 124.5h.1M132.1 129.6h.1M132.1 127h.1M132.1 137.2h.1M132.1 132.1h.1M132.1 132.1h12.7"/>
<path d="M132.1 137.2h12.7M132.1 124.5h12.7M132.1 129.6h12.7M132.1 134.6h12.7M132.1 127h12.7M155 124.5h.1M155 129.6h.1M155 132.1h.1M155 134.6h.1M155 137.2h.1M155 127h.1M155 132.1h37.8"/>
<path d="M155 137.2h37.8M155 124.5h37.8M155 129.6h37.8M155 134.6h37.8M155 127h37.8M246.4 134.6h.1M246.4 127h.1M246.4 134.6h8.9M246.4 127v17.8M255.3 134.6h.1M255.3 134.6v10.5M20.3 144.8h.1"/>
<path d="M20.3 144.8v5.1M30.5 149.9h.1M61 147.3h.1M61 147.3v2.6M137.2 144.8h.1M137.2 157.5h.1M137.2 144.8v2.5M137.2 157.5v5.1M182.9 147.3h.1M182.9 147.3h15.2M185.4 147.3h.1M185.4 147.3v15.3h-2.5"/>
<path d="M190.5 147.3h.1M190.5 157.5h.1M190.5 147.3v2.6M190.5 157.5v2.5M198.1 147.3h.1M198.1 157.5h.1M198.1 147.3v2.6M198.1 157.5v5.1M246.4 155h.1M246.4 155v7.6M255.3 155.2h.1M255.3 155.2v7.1"/>
<path d="M17.8 160h.1M17.8 175.3h.1M17.8 160h2.5M17.8 175.3h2.5M28 175.3h.1M28 160h27.9M28 175.3h30.4M38.1 162.6h.1M38.1 172.7h.1M38.1 160h.1M38.1 160v2.6M38.1 172.7v2.6"/>
<path d="M55.9 160h.1M58.4 175.3h.1M71.1 175.3h.1M71.1 175.3h2.6M120.9 172.7h.1M120.9 167.7h.1M120.9 162.6h.1M120.9 167.7h18.8M120.9 172.7h18.8M120.9 162.6h18.8M137.2 177.8h.1M137.2 162.6h.1"/>
<path d="M137.2 177.8v5.1M137.2 177.8h2.5M182.9 167.7h.1M182.9 177.8h.1M182.9 172.7h.1M182.9 162.6h.1M182.9 167.7h15.2M182.9 177.8h15.2M182.9 172.7h15.2M190.5 160h.1M190.5 160h7.6M198.1 160h.1"/>
<path d="M137.2 180.4h.1M137.2 180.4h2.5"/>
</g>
<g fill="#f0f" stroke="#f0f" stroke-width=".25">
<circle cx="68.6" cy="35.6" r=".5"/>
<circle cx="68.6" cy="101.6" r=".5"/>
<circle cx="68.6" cy="99.1" r=".5"/>
<circle cx="68.6" cy="96.5" r=".5"/>
<circle cx="68.6" cy="76.2" r=".5"/>
<circle cx="68.6" cy="73.7" r=".5"/>
<circle cx="68.6" cy="71.1" r=".5"/>
<circle cx="68.6" cy="45.7" r=".5"/>
<circle cx="50.8" cy="20.3" r=".5"/>
<circle cx="43.2" cy="30.5" r=".5"/>
<circle cx="58.4" cy="30.5" r=".5"/>
<circle cx="43.2" cy="61" r=".5"/>
<circle cx="66.1" cy="63.5" r=".5"/>
<circle cx="43.2" cy="86.4" r=".5"/>
<circle cx="66.1" cy="86.4" r=".5"/>
<circle cx="50.8" cy="86.4" r=".5"/>
<circle cx="66.1" cy="61" r=".5"/>
<circle cx="50.8" cy="61" r=".5"/>
<circle cx="142.3" cy="71.1" r=".5"/>
<circle cx="149.9" cy="66.1" r=".5"/>
<circle cx="149.9" cy="83.8" r=".5"/>
<circle cx="149.9" cy="48.3" r=".5"/>
<circle cx="20.3" cy="132.1" r=".5"/>
<circle cx="61" cy="119.4" r=".5"/>
<circle cx="61" cy="137.2" r=".5"/>
<circle cx="236.2" cy="48.3" r=".5"/>
<circle cx="236.2" cy="101.6" r=".5"/>
<circle cx="50.8" cy="45.7" r=".5"/>
<circle cx="43.2" cy="45.7" r=".5"/>
<circle cx="43.2" cy="71.1" r=".5"/>
<circle cx="43.2" cy="99.1" r=".5"/>
<circle cx="66.1" cy="88.9" r=".5"/>
<circle cx="142.3" cy="83.8" r=".5"/>
<circle cx="38.1" cy="160" r=".5"/>
<circle cx="38.1" cy="175.3" r=".5"/>
<circle cx="190.5" cy="147.3" r=".5"/>
<circle cx="198.1" cy="160" r=".5"/>
<circle cx="137.2" cy="180.4" r=".5"/>
<circle cx="185.4" cy="147.3" r=".5"/>
<circle cx="137.2" cy="162.6" r=".5"/>
<circle cx="246.4" cy="134.6" r=".5"/>
</g>
<text font-size="6.9" x="5.1" y="11.6">08 JH7110 0SC&amp;SPI&amp;SDIO&amp;TF</text>
<g font-size="3.6" fill="#00f">
<text x="188" y="20.8">QSPI Domain</text>
<text x="96.5" y="25.9">RTC</text>
<text x="96.5" y="38.6">OSC</text>
<text x="96.5" y="48.7">OTP</text>
<text x="91.5" y="58.9">PLL</text>
<text x="101.6" y="58.9">TEMP</text>
<text x="188" y="58.9">SDIO0 Domain</text>
</g>
<text font-size="3" fill="#00f" x="92.5" y="21.3">Always on</text>
<g font-size="2.5">
<text x="222" y="192.9">Project:</text>
<text x="222.3" y="198">File:</text>
<text x="234.5" y="193.1">Milk-V Mars CM(EMMC)</text>
<text x="234.7" y="198.2">08 JH7110 0SC&amp;SPI&amp;SDIO&amp;TF</text>
</g>
<g font-size="2.3" fill="#000080">
<text x="96.5" y="17.3">U1N</text>
<text x="198.2" y="17.3">U1J</text>
<text x="43.2" y="35.1">C71</text>
<text x="50.8" y="35.1">C73</text>
<text x="58.4" y="35.1">C72</text>
<text x="43.2" y="40.2">1uF</text>
<text x="50.8" y="40.2">1uF</text>
<text x="58.4" y="40.2">0.1uF</text>
<text x="149.9" y="45.3">R27</text>
<text x="157.5" y="45.3">10k</text>
<text x="150.4" y="52.9">C74</text>
<text x="236.3" y="50.3">C75</text>
<text x="150.4" y="58">0.1uF</text>
<text x="236.3" y="55.4">0.1uF</text>
<text x="43.2" y="63">C76</text>
<text x="50.8" y="63">C77</text>
<text x="43.2" y="68.1">1uF</text>
<text x="50.8" y="68.1">0.1uF</text>
<text x="142.8" y="75.7">C78</text>
<text x="150.4" y="75.7">C79</text>
<text x="142.8" y="80.8">0.1uF</text>
<text x="150.4" y="80.8">0.1uF</text>
<text x="142.3" y="88.4">TP7</text>
<text x="43.2" y="91">C80</text>
<text x="50.8" y="91">C81</text>
<text x="142.3" y="93.5">TP8</text>
<text x="43.2" y="96.1">1uF</text>
<text x="50.8" y="96.1">0.1uF</text>
<text x="142.3" y="98.6">TP9</text>
<text x="244.4" y="96.1">0R</text>
<text x="244.4" y="101.1">NC</text>
<text x="254.5" y="96.1">R90407</text>
<text x="254.5" y="101.1">R90406</text>
<text x="142.3" y="103.7">TP10</text>
<text x="185.5" y="106.2">JH7110_SOCKET</text>
<text x="236.3" y="106.2">C82</text>
<text x="78.8" y="108.8">JH7110_SOCKET</text>
<text x="236.3" y="111.3">0.1uF</text>
<text x="30.5" y="118.9">R29</text>
<text x="43.2" y="118.9">22R</text>
<text x="139.7" y="124">R90395</text>
<text x="152.4" y="124">NC</text>
<text x="33" y="126.5">Y2</text>
<text x="33" y="129.1">24MHz</text>
<text x="63.3" y="127.6">R30</text>
<text x="63.3" y="130.1">1M</text>
<text x="139.7" y="129.1">R90397</text>
<text x="139.7" y="131.6">R90398</text>
<text x="139.7" y="126.5">R90396</text>
<text x="152.4" y="129.1">NC</text>
<text x="152.4" y="126.5">NC</text>
<text x="152.7" y="131.6">NC</text>
<text x="139.7" y="134.2">R90399</text>
<text x="139.7" y="136.7">R90400</text>
<text x="152.4" y="134.2">NC</text>
<text x="152.4" y="136.7">NC</text>
<text x="23.6" y="140.8">C87</text>
<text x="23.6" y="143.3">18pF</text>
<text x="64.5" y="142.8">C88</text>
<text x="64.5" y="145.3">18pF</text>
<text x="248.2" y="149.1">R224</text>
<text x="257.1" y="149.1">R225</text>
<text x="139" y="151.9">R28</text>
<text x="139" y="155">4.7K</text>
<text x="190.5" y="151.9">C85</text>
<text x="198.2" y="151.9">C86</text>
<text x="248.4" y="152.2">0R</text>
<text x="257.1" y="152.2">NC</text>
<text x="19.1" y="159.3">C83</text>
<text x="26.2" y="159.6">22pF</text>
<text x="147.3" y="159">U3</text>
<text x="190.5" y="157">1uF</text>
<text x="198.2" y="157">0.1uF</text>
<text x="42.4" y="166.4">Y1</text>
<text x="42.4" y="169">32.768KHz</text>
<text x="19.1" y="174.5">C84</text>
<text x="26.4" y="174.8">22pF</text>
<text x="53.4" y="177.8">R90420</text>
<text x="68.6" y="177.3">NC</text>
<text x="147.6" y="185">GD25LQ128ESIGR</text>
</g>
<g font-size="2.3" fill="#f00">
<text x="15.3" y="20.9">VDD09_AON</text>
<text x="137.7" y="19.7">CLK_32K_IN</text>
<text x="137.7" y="29.9">CLK_24M_IN</text>
<text x="137.7" y="24.8">CLK_32K_OUT</text>
<text x="234.2" y="24.8">QSPI_CSN0</text>
<text x="234.2" y="27.3">QSPI_SCLK</text>
<text x="234.2" y="29.9">QSPI_D0</text>
<text x="18.1" y="31.3">VDD18_AON</text>
<text x="137.7" y="35">CLK_24M_OUT</text>
<text x="234.2" y="32.4">QSPI_D1</text>
<text x="234.2" y="35">QSPI_D2</text>
<text x="234.2" y="37.5">QSPI_D3</text>
<text x="135.4" y="42.6">OTP_PENVDD2</text>
<text x="167.7" y="43.7">VDD18_AON</text>
<text x="167.7" y="48.8">VDD18_AON</text>
<text x="246.4" y="48.8">+VDDQSPI_ADJ</text>
<text x="16" y="61.5">VDD09_TOP</text>
<text x="167.7" y="71.7">VDD18_TOP</text>
<text x="167.7" y="66.6">VDD18_TOP</text>
<text x="251.5" y="69.1">SDMMC_CMD</text>
<text x="251.8" y="66.8">SDIO0_CLK</text>
<text x="252" y="71.9">SDMMC_DATA0</text>
<text x="251.5" y="74.2">SDMMC_DATA1</text>
<text x="251.5" y="76.8">SDMMC_DATA2</text>
<text x="252" y="82.1">SDMMC_DATA4</text>
<text x="252" y="79.5">SDMMC_DATA3</text>
<text x="18.1" y="86.9">VDD18_TOP</text>
<text x="251.5" y="86.9">SDMMC_DATA6</text>
<text x="251.5" y="89.5">SDMMC_DATA7</text>
<text x="252" y="84.6">SDMMC_DATA5</text>
<text x="251.8" y="92.5">SDMMC_RCLK</text>
<text x="269.3" y="97.1">VDD1833_SD0</text>
<text x="270.3" y="102.2">3V3_SY</text>
<text x="64" y="118.8">CLK_24M_OUT</text>
<text x="106.7" y="125">SDIO0_CLK</text>
<text x="205.3" y="125.3">SDIO0_CLK_T</text>
<text x="237.5" y="123.5">+VDDQSPI_ADJ</text>
<text x="106.7" y="130.1">SDMMC_DATA0</text>
<text x="106.7" y="127.3">SDMMC_CMD</text>
<text x="200.9" y="130.3">SDMMC_DATA0_T</text>
<text x="203" y="127.6">SDMMC_CMD_T</text>
<text x="64" y="136.6">CLK_24M_IN</text>
<text x="106.7" y="132.4">SDMMC_DATA1</text>
<text x="106.7" y="134.9">SDMMC_DATA2</text>
<text x="106.7" y="137.7">SDMMC_DATA3</text>
<text x="200.9" y="132.6">SDMMC_DATA1_T</text>
<text x="200.9" y="135.2">SDMMC_DATA2_T</text>
<text x="200.9" y="138">SDMMC_DATA3_T</text>
<text x="128.3" y="141.3">+VDDQSPI_ADJ</text>
<text x="159.8" y="147.9">+VDDQSPI_ADJ</text>
<text x="41.2" y="159.4">CLK_32K_IN</text>
<text x="124" y="162">QSPI_CSN0</text>
<text x="124" y="167">QSPI_D1</text>
<text x="184.7" y="167">QSPI_D3</text>
<text x="124" y="172.1">QSPI_D2</text>
<text x="184.2" y="172.1">QSPI_SCLK</text>
<text x="41.2" y="174.7">CLK_32K_OUT</text>
<text x="76.7" y="176.1">CPU_32K_CLK</text>
<text x="184.9" y="177.2">QSPI_D0</text>
<text x="247.5" y="177.1" transform="rotate(-90 247.5 177.1)">VDD18_IO</text>
<text x="256.4" y="176.8" transform="rotate(-90 256.4 176.8)">VDD33_IO</text>
</g>
<g font-size="2.3">
<text x="74.2" y="19.8">Y3</text>
<text x="128.8" y="19.8">Y1</text>
<text x="72.7" y="24.9">AA1</text>
<text x="72.7" y="30">AA3</text>
<text x="128.8" y="24.9">Y2</text>
<text x="128.8" y="30">AB1</text>
<text x="225.3" y="30">A2</text>
<text x="225.3" y="27.4">A3</text>
<text x="225.3" y="24.9">B3</text>
<text x="72.7" y="35.1">AA2</text>
<text x="128.8" y="35.1">AB2</text>
<text x="225.3" y="35.1">B1</text>
<text x="225.3" y="32.5">B2</text>
<text x="225.3" y="37.6">C1</text>
<text x="74.2" y="45.2">P6</text>
<text x="128.8" y="42.7">P5</text>
<text x="128.8" y="47.8">P7</text>
<text x="225.3" y="47.8">D3</text>
<text x="74.1" y="60.5">U5</text>
<text x="74.1" y="65.5">U6</text>
<text x="74.1" y="63">U7</text>
<text x="128.8" y="65.5">T19</text>
<text x="225.3" y="65.5">D2</text>
<text x="74.3" y="70.6">T5</text>
<text x="128.8" y="70.6">P19</text>
<text x="225.3" y="70.6">D1</text>
<text x="225.3" y="68.1">E4</text>
<text x="74.3" y="75.7">T6</text>
<text x="74.3" y="73.2">T7</text>
<text x="128.8" y="75.7">R19</text>
<text x="225.3" y="73.2">E1</text>
<text x="225.3" y="75.7">E5</text>
<text x="225.3" y="78.2">E2</text>
<text x="225.3" y="80.8">F3</text>
<text x="225.3" y="83.3">F4</text>
<text x="74.1" y="85.9">R5</text>
<text x="74.1" y="88.4">R7</text>
<text x="128.8" y="88.4">R20</text>
<text x="225.3" y="88.4">F5</text>
<text x="225.3" y="85.9">F6</text>
<text x="74.1" y="90.9">R6</text>
<text x="128.8" y="93.5">T20</text>
<text x="225.3" y="90.9">F7</text>
<text x="74.2" y="96">V5</text>
<text x="74.2" y="101.1">V6</text>
<text x="74.2" y="98.6">V7</text>
<text x="128.8" y="98.6">T21</text>
<text x="225.3" y="101.1">F9</text>
<text x="128.8" y="103.6">R21</text>
<text x="30" y="131.6">1</text>
<text x="50.1" y="131.6">4</text>
<text x="30" y="136.7">2</text>
<text x="50.1" y="136.7">3</text>
<text x="37.6" y="163.3" transform="rotate(-90 37.6 163.3)">1</text>
<text x="144.3" y="162.1">1</text>
<text x="144.3" y="167.1">2</text>
<text x="177.1" y="167.1">7</text>
<text x="177.1" y="162.1">8</text>
<text x="37.6" y="173.3" transform="rotate(-90 37.6 173.3)">2</text>
<text x="144.3" y="172.2">3</text>
<text x="177.1" y="172.2">6</text>
<text x="144.3" y="177.3">4</text>
<text x="144.3" y="179.8">9</text>
<text x="177.1" y="177.3">5</text>
<text x="281.7" y="206.5">8</text>
<text x="289.3" y="206.5">17</text>
</g>
<g font-size="2.3" fill="#004080">
<text x="80" y="21.4">VDD_RTC</text>
<text x="116" y="21.4">RTC_XIN</text>
<text x="80" y="26.5">VSS_RTC</text>
<text x="113.4" y="26.5">RTC_XOUT</text>
<text x="209.5" y="26.5">QSPI_CSN0</text>
<text x="209.6" y="29">QSPI_SCLK</text>
<text x="80" y="31.5">VDD18_OSC</text>
<text x="115.7" y="31.5">OSC_XIN</text>
<text x="208.2" y="31.5">QSPI_DATA0</text>
<text x="208.2" y="34.1">QSPI_DATA1</text>
<text x="80" y="36.6">VSS18_OSC</text>
<text x="113.2" y="36.6">OSC_XOUT</text>
<text x="208.2" y="36.6">QSPI_DATA2</text>
<text x="208.2" y="39.2">QSPI_DATA3</text>
<text x="80" y="46.8">VSS18_OTP</text>
<text x="109" y="44.2">OTP_PENVDD2</text>
<text x="112.4" y="49.3">VDD18_OTP</text>
<text x="205.6" y="49.3">VDD1833_QSPI</text>
<text x="80" y="62">VDD_PLL0</text>
<text x="80" y="64.6">VDD_PLL1</text>
<text x="80" y="67.1">VDD_PLL2</text>
<text x="110.8" y="67.1">VDD18_TEMP</text>
<text x="211.4" y="69.6">SD0_CMD</text>
<text x="212.1" y="67.1">SD0_CLK</text>
<text x="80" y="72.2">VSS_PLL0</text>
<text x="80" y="77.3">VSS_PLL2</text>
<text x="80" y="74.7">VSS_PLL1</text>
<text x="109.2" y="72.2">VDDA18_TEMP</text>
<text x="111" y="77.3">VSS18_TEMP</text>
<text x="209.2" y="72.2">SD0_DATA0</text>
<text x="209.2" y="74.7">SD0_DATA1</text>
<text x="209.2" y="77.3">SD0_DATA2</text>
<text x="209.2" y="79.8">SD0_DATA3</text>
<text x="209.2" y="82.3">SD0_DATA4</text>
<text x="80" y="87.4">VCCA18_PLL0</text>
<text x="80" y="90">VCCA18_PLL1</text>
<text x="105.1" y="90">ANA18_TEMP_VSS</text>
<text x="209.2" y="84.9">SD0_DATA5</text>
<text x="209.2" y="90">SD0_DATA7</text>
<text x="209.2" y="87.4">SD0_DATA6</text>
<text x="80" y="92.5">VCCA18_PLL2</text>
<text x="103.7" y="95">ANA18_TEMP_VCAL</text>
<text x="210.5" y="92.5">SD0_STRB</text>
<text x="80" y="97.6">VSS_PLL0_0</text>
<text x="80" y="100.1">VSS_PLL1_1</text>
<text x="102.5" y="100.1">ANA18_TEMP_TEST0</text>
<text x="80" y="102.7">VSS_PLL2_2</text>
<text x="102.5" y="105.2">ANA18_TEMP_TEST1</text>
<text x="206.7" y="102.7">VDD1833_SD0</text>
<text x="34.3" y="133.1">X1</text>
<text x="41.9" y="133.1">GND</text>
<text x="34.3" y="138.2">GND</text>
<text x="44.2" y="138.2">X2</text>
<text x="148.6" y="163.6">CS#</text>
<text x="169.2" y="163.6">VCC</text>
<text x="148.6" y="168.7">SO(IO1)</text>
<text x="148.6" y="173.8">WP#(IO2)</text>
<text x="161.2" y="168.7">HOLD#(IO3)</text>
<text x="168.1" y="173.8">SCLK</text>
<text x="148.6" y="178.9">VSS</text>
<text x="166.7" y="178.9">SI(IO0)</text>
<text x="148.6" y="181.4">PGND</text>
</g>
<g font-size="2.3" fill="#00f">
<text x="188.2" y="23.2">Operating Voltage=1.8V/3.3V</text>
<text x="188" y="62.8">Operating Voltage=1.8V/3.3V</text>
</g>
<g font-size="1.8">
<text x="31.7" y="1.9">5</text>
<text x="90.1" y="1.9">4</text>
<text x="148.5" y="1.9">3</text>
<text x="206.8" y="1.9">2</text>
<text x="265.2" y="1.9">1</text>
<text x=".7" y="29.8">D</text>
<text x="295.1" y="29.8">D</text>
<text x=".7" y="81">C</text>
<text x="295.1" y="81">C</text>
<text x=".7" y="132.1">B</text>
<text x="295.1" y="132.1">B</text>
<text x=".7" y="183.3">A</text>
<text x="295.1" y="183.3">A</text>
<text x="222.3" y="202.3">Date:</text>
<text x="236" y="202.3">Thursday, April 25, 2024</text>
<text x="273" y="202.3">Rev:</text>
<text x="281.7" y="202.3">V1.01</text>
<text x="31.7" y="209.2">5</text>
<text x="90.1" y="209.2">4</text>
<text x="148.5" y="209.2">3</text>
<text x="206.8" y="209.2">2</text>
<text x="222.3" y="205.8">Designed by:</text>
<text x="236.2" y="205.8">&lt;designer&gt;</text>
<text x="265.2" y="209.2">1</text>
<text x="272.8" y="205.8">Sheet:</text>
<text x="285.7" y="205.8">of</text>
</g>
</svg>
